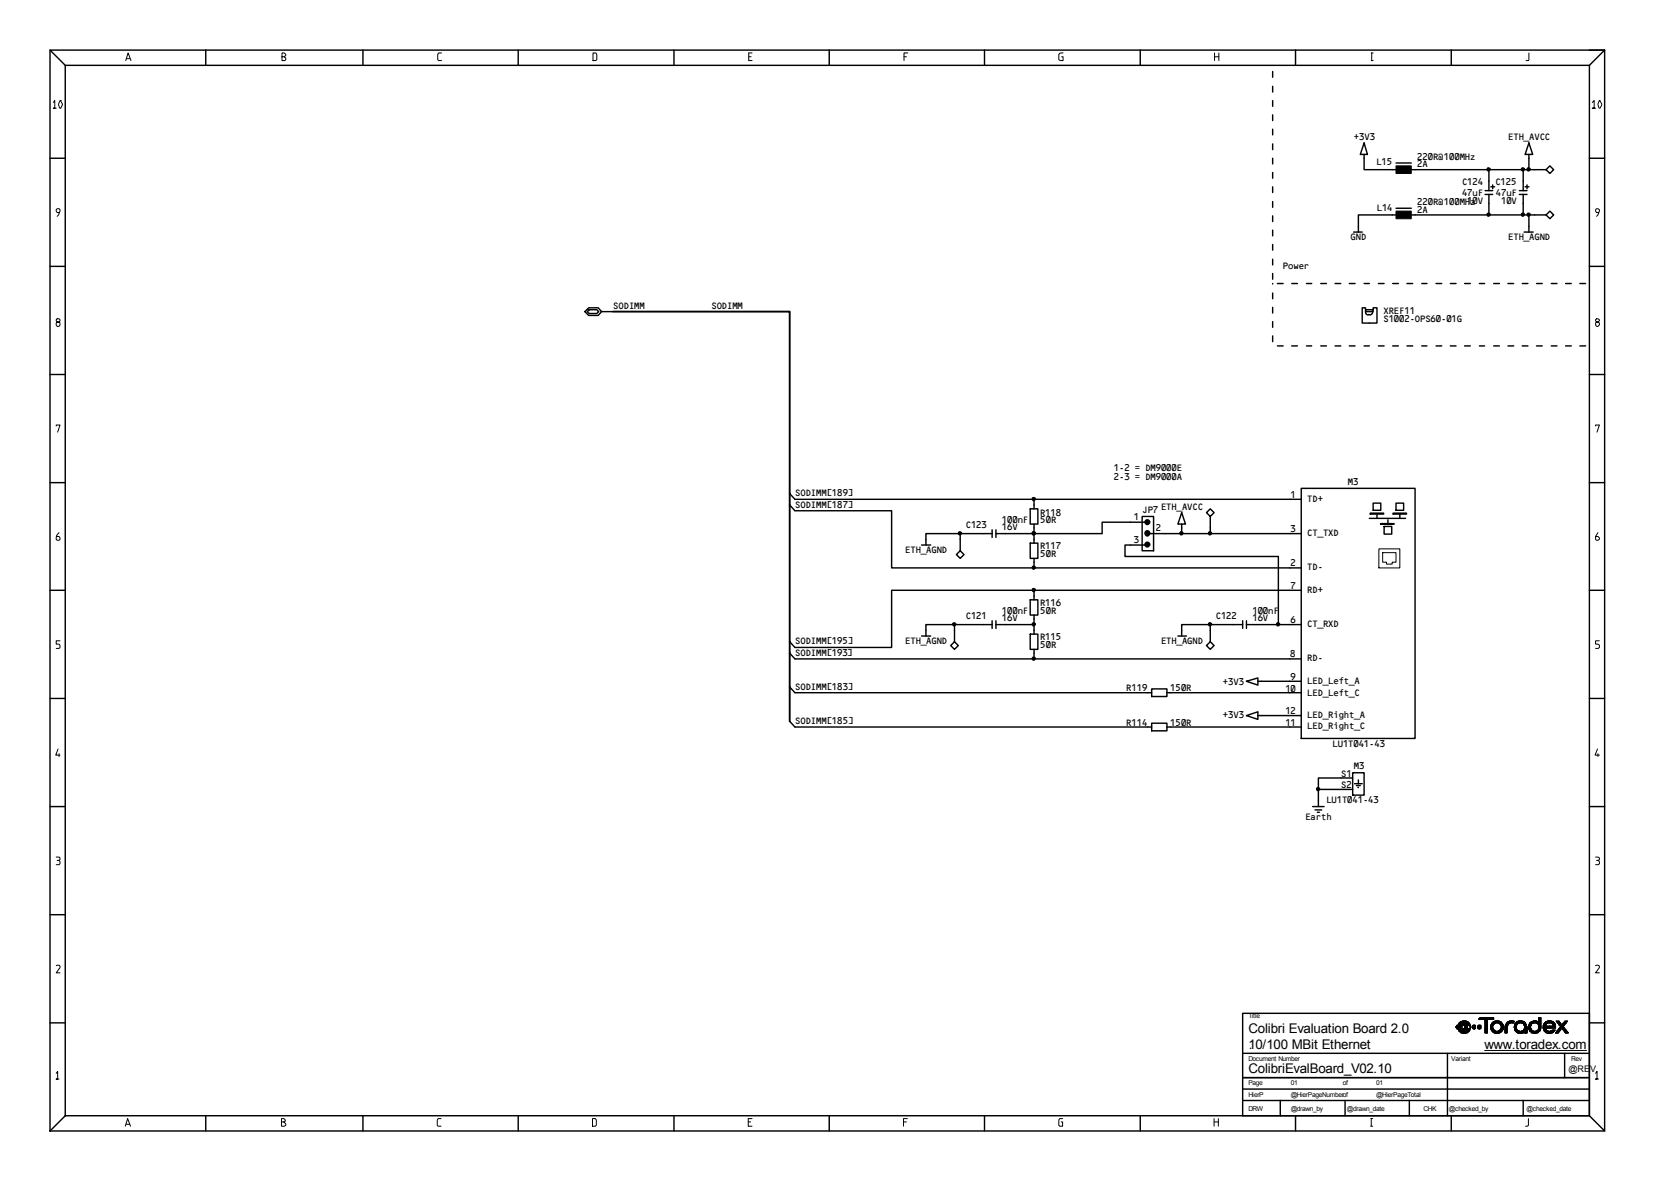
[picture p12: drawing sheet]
<svg xmlns="http://www.w3.org/2000/svg" width="297mm" height="210mm" viewBox="0 0 297 210" stroke-linecap="round" stroke-linejoin="round" font-family="sans-serif">
<g fill="none" stroke="#000" stroke-width=".25">
<path d="M8.9 8.9h276.3v192.1h-276.3zM8.9 8.9l2.7 2.7M11.6 11.6h270.9v186.7h-270.9zM36.6 8.9v2.7M64.5 8.9v2.7M92.1 8.9v2.7M119.8 8.9v2.7M147.4 8.9v2.7M175 8.9v2.7M202.7 8.9v2.7M226.2 12.7v1M226.2 15.3v1.1"/>
<path d="M226.2 17.9v1M230.3 8.9v2.7M258 8.9v2.7M282.5 8.9h2.7l-2.7 2.7M8.9 28.1h2.7M226.2 20.4v1M226.2 23v1M226.2 25.6v1M226.2 28.1v1M226.2 30.7v1M226.2 33.2v1M226.2 35.8v1"/>
<path d="M226.2 38.4v1M242.5 25.4l.6 2h-1.3zM242.5 27.4v2.8h5.7M248.2 38.2h-6.7v3M248.2 29h2.7M248.2 37h2.7M250.9 30.2h23.9M250.9 38.2h23.9M264 33.9h1.3M264 34.6h1.3M264.7 30.2v3.7M264.7 34.6v3.6"/>
<path d="M265 33.2h.7M265.3 32.9v.6M270.1 33.9h1.3M270.1 34.6h1.3M270.8 30.2v3.7M270.8 34.6v3.6M271.1 33.2h.7M271.4 32.9v.6M271.8 25.4l.7 2h-1.4zM271.8 27.4v2.8M271.8 38.2v3M274.8 30.2l.7-.7 .7 .7-.7 .6z"/>
<path d="M274.8 38.2l.7-.7 .7 .7-.7 .7zM282.5 28.1h2.7M8.9 47.3h2.7M104 55.4l.6-.7h1.7l.6 .7-.6 .7h-1.7zM104.7 55h1.4l.3 .4-.3 .3h-1.4l-.3-.3zM106.9 55.4h2.1M226.2 40.9v1M226.2 43.4v1.1M226.2 46.1v1M226.2 48.6v1M226.2 50.4v.1M226.2 52.1v1"/>
<path d="M226.2 54.6v1M226.2 57.2v1M226.2 59.7v1M227.1 50.4h1M229.6 50.4h1M232.2 50.4h1M234.8 50.4h1M237.3 50.4h1M239.9 50.4h1M240.6 41.2h1.5M242.5 50.4h.9M242.7 55v-.3h-.6v2.7h2.7v-2.7h-.7v.3"/>
<path d="M242.7 55.4a.5 .5 0 0 0 .5 .6l.1-.1M242.7 55h1.4v.4h-1.4zM243.9 55.4h.1a.46 .46 0 0 1-.5 .6l-.1-.1M245 50.4h1M247.6 50.4h1M250.1 50.4h1M252.7 50.4h1M255.3 50.4h1M257.8 50.4h1M260.3 50.4h1.1M263 50.4h.9M265.5 50.4h1"/>
<path d="M268.1 50.4h1M270.6 50.4h1M270.9 41.2h1.6M273.1 50.4h1.1M275.8 50.4h1M278.3 50.4h1M280.8 50.4h1.1M282.5 47.3h2.7M8.9 66.6h2.7M227.1 61.5h1M229.6 61.5h1M232.2 61.5h1"/>
<path d="M234.8 61.5h1M237.3 61.5h1M239.9 61.5h1M242.5 61.5h.9M245 61.5h1M247.6 61.5h1M250.1 61.5h1M252.7 61.5h1M255.3 61.5h1M257.8 61.5h1M260.3 61.5h1.1M263 61.5h.9"/>
<path d="M265.5 61.5h1M268.1 61.5h1M270.6 61.5h1M273.1 61.5h1.1M275.8 61.5h1M278.3 61.5h1M280.8 61.5h1.1M282.5 66.6h2.7M8.9 85.8h2.7M140.4 89.8l.9 1h17.2v10.1h72.8M140.4 87.7l.9 1h90M163.8 96.9h1.6"/>
<path d="M170.7 97.9l.7 .7-.7 .6-.7-.6zM170.7 94.8v3.1M176.4 94.8h-11.8v2.1M176.4 94.2v1.3M177 94.2v1.3M183.1 90.4h1.4v2.7h-1.4zM183.1 96.5h1.4v2.7h-1.4zM183.8 88.7v1.7M183.8 93.1v3.4M183.8 99.2v1.7M203 91.8h2.1v6.1h-2.1zM204 92.8h-8.1v2h-18.9"/>
<path d="M204 96.9h-4v2h27.2v12.1M204 94.8h27.3M210.1 91.1l.6 2h-1.3zM210.1 93.1v1.7M214.5 91.1l.6-.7 .7 .7-.7 .7zM215.1 91.8v3M231.3 86.8h20.2v44.4h-20.2zM243.4 92.1h6.5M243.6 91.2h2.4v.2h-2.4zM244.1 89.4h1.3v1.3h-1.3zM244.8 91.5v.5M245.4 93.1h2.4z"/>
<path d="M246 93.6h1.4v1.3h-1.4zM246.7 92.4v.6M247.6 91.2h2.4v.2h-2.4zM248.2 89.4h1.3v1.3h-1.3zM248.8 91.5v.5M282.5 85.8h2.7M8.9 104.9h2.7M140.4 116.1l.9 1h90M163.8 113h1.6M169.7 114.1l.6 .6-.6 .7-.7-.7zM169.7 111v3.1M176.4 111h-11.8v2"/>
<path d="M176.4 110.3v1.4M177 111h6.8M177 110.3v1.4M183.1 106.6h1.4v2.7h-1.4zM183.1 112.7h1.4v2.7h-1.4zM183.8 104.9v1.7M183.8 109.3v3.4M183.8 115.4v1.7M209.4 113h1.5M214.5 114.7l.6-.6 .7 .6-.7 .7zM215.1 111v3.1M220.9 111h-10.8v2"/>
<path d="M220.9 110.3v1.4M221.6 111h9.7M221.6 110.3v1.4M231.3 104.9h-72.8v10.2h-17.2l-.9-1M282.5 104.9h2.7M8.9 124.1h2.7M140.4 128.2l.9 1h63.4M140.4 122.1l.9 1h63.4M204.7 128.5h2.7v1.4h-2.7zM204.7 122.4h2.7v1.4h-2.7zM207.4 129.2h23.9M207.4 123.1h23.9"/>
<path d="M221.6 127.2l2-.7v1.4zM221.6 121.1l2-.6v1.3zM223.6 127.2h7.7M223.6 121.1h7.7M240.5 137.3h2v4h-2zM240.5 138.3h-6.1v5.1M240.8 139.3h1.3M241.1 139.6h.7M241.4 140h.1M241.5 138.6v.7M282.5 124.1h2.7M8.9 143.4h2.7"/>
<path d="M233.3 143.4h2.1M233.8 143.9h1.1M234.2 144.4h.3M234.4 140.3h6.1M282.5 143.4h2.7M8.9 162.6h2.7M282.5 162.6h2.7M8.9 181.8h2.7M11.6 198.3l-2.7 2.7M36.6 198.3v2.7M64.5 198.3v2.7M92.1 198.3v2.7"/>
<path d="M119.8 198.3v2.7M147.4 198.3v2.7M175 198.3v2.7M202.7 198.3v2.7M220.9 180.1h61.6v18.2h-61.6zM220.9 187.2h61.6M220.9 191.5h61.6M220.9 193.6h61.6M220.9 195.6h61.6M227.6 195.6v2.7M230.3 198.3v2.7M239.1 195.6v2.7"/>
<path d="M250.5 195.6v2.7M257.3 187.2v11.1M258 198.3v2.7M270.8 195.6v2.7M278.1 187.2v4.3M282.5 198.3l2.7 2.7M282.5 181.8h2.7"/>
</g>
<g fill="none" stroke="#000" stroke-width=".18">
<path d="M9.5 18.2l.2-.3v1.3h-.2h.5M10.7 17.9h.1l.3 .6-.3 .7h-.1a1.02 1.02 0 0 1 0-1.3zM22.4 10.8l.4-1.4 .5 1.4M22.5 10.4h.5M50.1 10.1h.4l.3-.3-.3-.4h-.4v1.4h.5l.2-.2v-.3l-.3-.2M78.5 9.4h-.5l-.2 .3v.9l.2 .2h.5M105.4 9.4h.5l.2 .3v.9l-.2 .2h-.5zM133.1 10.1h.4M133.7 9.4h-.6v1.4h.6M160.7 10.1h.4M161.4 9.4h-.7v1.4M189 9.4h-.5l-.3 .3v.9l.3 .2h.5v-.7h-.3"/>
<path d="M215.9 10.1h.8M215.9 9.4v1.4M216.7 9.4v1.4M243.8 10.8h.3M243.8 9.4h.3M243.8 9.4v1.4M271.8 9.4v1.2l-.1 .2h-.4M283 18.2l.4-.3v1.3h-.4h.6M284.3 17.9l.4 .6-.2 .6-.2 .1a1.02 1.02 0 0 1 0-1.3zM10.5 37.8h-.3l-.2-.3v-.2l.2-.2h.3a.82 .82 0 0 1-.1 1.1l-.2 .3M284.1 37.8h-.3l-.2-.3v-.2l.2-.2 .5 .2-.2 .9-.3 .3M10 56.8l.2 .4h.3l.2 .2v.4l-.2 .2h-.3l-.2-.2v-.4l.2-.2h.3l.2-.4-.2-.1h-.3z"/>
<path d="M283.8 56.7l-.2 .1 .2 .4 .5 .2v.4l-.2 .2h-.3l-.2-.2v-.4l.2-.2h.3l.2-.4zM10 75.7v-.2h.7l-.5 1.3M283.6 75.7v-.2h.7l-.4 1.3M10.5 94.7a.98 .98 0 0 0-.3 1.3h.3l.2-.1v-.3l-.2-.3h-.4M245.1 97.6h3.7v3.3h-3.7zM245.8 98.2h2.4v1.7h-.7v.4h-1v-.4h-.7zM284.1 94.7a1.41 1.41 0 0 0-.5 1.2l.2 .1 .5-.1v-.3l-.2-.3h-.4M10.7 113.9h-.7v.6h.5l.2 .2v.4l-.2 .1h-.5M284.3 113.9h-.7v.6h.5l.2 .2-.1 .5h-.6M10.3 133.1l-.4 1.1h.8M10.5 134v.5M284 133.1l-.5 1.1h.8"/>
<path d="M284.1 134v.5M10 152.3h.5l.2 .2v.3l-.2 .1M10.2 152.9l.4 .1 .1 .5-.2 .2h-.5M283.6 152.3h.5l.2 .2v.3l-.2 .1M283.8 152.9l.4 .1 .1 .5-.2 .2h-.5M10 171.6l.5-.1 .2 .2v.3l-.7 .9h.7M283.6 171.6a.48 .48 0 0 1 .7 .1v.3l-.7 .9h.7M10 190.8l.2-.4v1.4h-.2h.5M22.4 199.8h.6M50 199.4h.5l.2-.2v-.1l-.2-.3h-.5v1.4h.5l.3-.2v-.3l-.3-.3M78.4 198.8h-.5l-.2 .3v.9l.2 .2h.5M105.3 198.8h.5l.2 .3v.9l-.2 .2h-.5z"/>
<path d="M133 199.4h.4M133.7 198.8h-.7v1.4h.7M160.6 199.4h.5M161.3 198.8h-.7v1.4M188.9 198.8h-.5l-.2 .3v.9l.2 .2h.5v-.8h-.3M215.8 198.8v1.4M215.8 199.4h.8M216.6 198.8v1.4M243.7 198.8h.3M243.8 198.8v1.4M258.8 182.5h1M258.8 182.6h1"/>
<path d="M258.8 182.5v.1h1M258.9 182.3h1M258.9 182.4h.9M258.9 182.7h1M258.9 182.7l.1 .1M258.9 182.6v.1M259 182.8h.9M259 182.8l2.3 .1M259.2 182.1h2.1M259.2 182h2.1M259.2 183h2.1M259.2 183.1h2.1"/>
<path d="M259.2 182v.2M259.2 182.9v.1M259.2 183l.1 .2M259.3 181.9h1.9M259.3 183.2h1.9M259.3 181.9l-.1 .1M259.3 183.2l.3 .3M259.4 181.8h1.7M259.4 183.3h1.7M259.5 181.7h1.5M259.6 183.4h1.3M259.6 183.5h1.3"/>
<path d="M259.6 183.5l.2 .1M259.7 183.6h1.2M259.8 181.5h1M259.8 182.4v.3l.2 .2M259.9 181.5h.7l.3 .1M259.9 183.6h.7M259.9 182.3l-.1 .1M259.9 182.2v.1M260.1 181.5l-.3 .1M260.3 182.3h.6M260.3 182.9h.6M260.3 182.2v.2"/>
<path d="M260.3 182.7h.6M260.3 182.4l.1 .1M260.4 182.5h.4M260.4 182.6h.4M260.4 182.5v.1M260.8 182.6h-.5v.2M260.8 182.4v.2M260.8 182.6l.1 .1M260.9 182.7v.1M260.9 181.6h-1.3l-.3 .3M260.9 182.2v.2h-.6M260.9 181.6l.3 .3"/>
<path d="M260.9 183.5l-.1 .1M261.2 181.9l.1 .1M261.2 183.2l-.3 .3M261.3 182.3h.1M261.3 182l.1 .4M261.3 182.7h.1M261.3 182.8h.1M261.3 182.7v.1M261.3 182.9v.2M261.3 182.2l.1 .2M261.3 182.8l-.1 .1M261.3 183.1l-.1 .1"/>
<path d="M261.4 182.2h-2.4l-.2 .3M261.4 182.4v.3M261.4 182.6l-.1 .1M261.4 182.7l-.1 .2M261.7 182.5h.6M261.7 182.6h.6M261.7 182.6l.1 .1M261.8 182.3h.5M261.8 182.7h.5M261.8 182.3v.1M261.9 182.8h.3M262.3 182.4h-.6v.2"/>
<path d="M262.3 182.3v.5l-.5-.1M262.6 182.5h.6M262.6 182.6h.6M262.6 182.5v.1h.6M262.7 182.3l.5-.1v.6h-.5v-.2M262.7 182.3h.5M262.7 182.4h.5M262.7 182.7h.5M262.7 182.3v.1M262.7 182.4l-.1 .1M262.9 181.1h2.6M262.9 181h2.6"/>
<path d="M262.9 182.8h.2M263 180.9h2.5M263.1 180.9h2.4v.3h-2.6zM263.9 186.7h18.1M264 182.2h.4M264 182.1h.4M264 182h.4M264 181.9h.4M264 181.8h.4M264 181.7h.4M264 181.6h.4M264 181.5h.4"/>
<path d="M264 181.4h.4M264 181.3h.4M264 182.3h.4M264 182.4h.4M264 182.5h.4M264 182.6h.4M264 182.7h.4M264 182.8h.4M264 182.9h.4M264 183h.4M264 183.1h.4M264 183.2h.4"/>
<path d="M264 183.3h.4M264 183.4h.4M264 183.5h.4M264 181.2v2.4h.4v-2.4M265 182.2h.4M265 182.3h.3M265 182.4h.3M265 182.5h.3M265 182.6h.3M265 182.7h.3M265 182.8h.4M265 182.9h.5"/>
<path d="M265 182.2v.7M265 182.9l.1 .2M265.1 182.1h.4M265.1 182h.5M265.1 183h.4M265.1 183.1h.5M265.1 183.1l.2 .2M265.1 182l-.1 .2M265.2 182h.4M265.2 181.9h.7M265.2 183.1h.4M265.2 183.2l.7 .1"/>
<path d="M265.3 181.8h1.7M265.3 183.3h1.6M265.3 181.8l-.2 .2M265.3 183.3l.1 .2M265.3 181.7h1.6M265.3 183.4h1.6M265.3 182.3v.5l.3 .3M265.4 181.6h1.5M265.4 181.6l.4-.1a1.15 1.15 0 0 1 1.2 .4M265.4 183.5h1.4M265.4 181.6l-.1 .2M265.5 182.1l-.2 .2"/>
<path d="M265.6 181.5h1M265.6 182l-.1 .1M265.6 181.9v.1M265.6 183.1h.1M265.6 183.1l.2 .1M265.8 183.6l.1 .1M265.9 181.8l-.1 .1M266.3 183.2h.7M266.4 181.9h.6M266.4 181.8v.1M266.4 183.2l-.2 .1M266.4 183.6l-.5 .1"/>
<path d="M266.5 183.1h.5M266.5 181.9l.1 .1M266.6 182h.5M266.6 183.1h.5M266.6 182l.1 .1M266.7 182.1h.5M266.7 183h.4M266.7 182.1l.2 .2M266.8 182.2h.4M266.8 182.9h.4M266.9 182.3h.3M266.9 182.4h.3"/>
<path d="M266.9 182.5h.3M266.9 182.6h.3M266.9 182.7h.3M266.9 182.8h.3M266.9 182.8l-.5 .4M266.9 182.3v.5M266.9 183.3l-.1 .2M267 181.9l.2 .3M267 183.2l-.1 .1M267.2 182.2v.7M267.2 182.9l-.2 .3M267.5 182.3h.5"/>
<path d="M267.5 182.4h.5M267.5 182.5h.4M267.5 182.6h.4M267.5 182.7h.4M267.5 182.8h.4M267.5 182.9h.4M267.5 183h.4M267.5 183.1h.4M267.5 183.2h.4M267.5 183.3h.4M267.5 183.4h.4M267.5 183.5h.4"/>
<path d="M267.6 182.2h.5M267.6 182.1h.5M267.7 182h.4M267.7 182h.5M267.8 181.9l-.3 .5M267.9 181.8h1.2M267.9 181.7h1.2M268 181.6h1.2M268.1 182.2l-.2 .2v1.2h-.4v-1.2M268.1 181.6l-.3 .3M268.1 182v.2M268.2 181.5h1"/>
<path d="M268.2 181.9v.1M268.2 182h-.1M268.6 181.8l-.8 .1M269.2 182.5h.3M269.2 182.6h.3M269.2 182.6v.1M269.2 182.2h.4M269.2 182.1h.5M269.2 182h.5M269.2 181.5h-.9l-.1 .1M269.2 182.3h.3M269.2 182.4h.3"/>
<path d="M269.2 182.7h.3M269.2 182.8h.4M269.2 182.9h.5M269.2 183h.5M269.2 183.1h.5M269.2 181.5l-.2 .4-.1-.1M269.2 182v.4M269.2 182.7v.4M269.2 182.4v.2M269.2 183.1l.3 .2M269.3 182h.5M269.3 181.9h.7"/>
<path d="M269.3 183.1h.5M269.3 183.2l.9 .1M269.5 181.8h1.7M269.5 181.7h1.5M269.5 183.3h1.9M269.5 183.4h1.9M269.5 181.8l-.3 .2M269.5 182.3v.5l.2 .3M269.5 183.3l.1 .2M269.6 181.6h1.4M269.6 183.5h1.3M269.6 183.5l1.2 .1"/>
<path d="M269.6 181.6l-.1 .2M269.7 182.1l-.2 .2M269.7 181.5h1.1M269.7 183.1l.1 .1M269.8 181.9l-.1 .2M269.9 183.6l.6 .1M270.1 181.8l-.2 .1M270.5 181.9h.7M270.5 181.8l.1 .1M270.6 183.6l-.2 .1M270.8 183.1h.6M270.8 181.9v.1"/>
<path d="M270.8 182.1h.5M270.8 182h.5M270.8 182h.4M270.8 181.5h-.9l-.3 .1M270.8 183h.6M270.8 181.5l.4 .4M270.8 182.1l.2 .2M270.8 182v.1M270.8 183v.1M270.8 183.1v.1M270.9 182.2h.5M270.9 182.9h.5"/>
<path d="M271 182.3h.4M271 182.4h.4M271 182.5h.4M271 182.6h.4M271 182.7h.4M271 182.8h.4M271 183.5h.4M271 182.3v.5M271 182.8l-.2 .2M271.2 181.9l.2 .3M271.4 182.4v.2M271.4 182.2v.2"/>
<path d="M271.4 183.2l-1 .1M271.4 182.6v1h-.4v-.2l-.2 .2M271.7 198.8v1.2l-.2 .2h-.3M271.7 182.3h.4M271.7 182.4h.4M271.7 182.5h.3M271.7 182.6h.3M271.7 182.6h.4M271.7 182.7h.4M271.7 182.8h.4M271.7 182.7l.2 .4M271.7 182.4v.3"/>
<path d="M271.8 182.2h.4M271.8 182.1h.4M271.8 182.9h.4M271.8 183h.4M271.9 182h.3M271.9 182h.4M271.9 183.1h.4M271.9 183.1h.5M271.9 183.2h.6M271.9 183.2l.1 .1M271.9 181.9v.1M271.9 183.1v.1"/>
<path d="M271.9 182l-.2 .4M271.9 181.8h2M272 181.7h1.9M272 183.3h1.6M272 183.3l.3 .3M272 182.5l.1 .3M272.1 181.6h1.4M272.1 183.4h1.5M272.1 182.8l.1 .1M272.1 182.3l-.1 .2M272.2 183.5h1.3M272.2 183.6h1.2"/>
<path d="M272.2 181.6l-.3 .3M272.2 182.1v.1M272.2 182.9v.1M272.2 183l.2 .1M272.2 182.2l-.1 .1M272.3 181.5h1M272.3 182l-.1 .1M272.4 183.1l.3 .2M272.4 181.9l-.1 .1M272.5 181.8l-.6 .1M272.5 181.5h.6l.4 .1M272.5 183.6h.6"/>
<path d="M272.6 181.5l-.3 .1M273 181.8l.9 .1M273.2 181.9l.3 .2M273.3 182h.6M273.3 183.1h.5M273.4 182h.5M273.4 183.1h.4M273.4 183.1l-.3 .1M273.5 182.2h.4M273.5 182.1h.4M273.5 181.6l.1 .1v-.8h.3v1.8M273.5 182.3h.4"/>
<path d="M273.5 182.8h.4M273.5 182.9h.4M273.5 183h.3M273.5 183.5l-.2 .1M273.5 183l-.1 .1M273.5 182.1v.2M273.5 182.8v.2M273.5 182.3l.1 .2M273.6 181.6h.3M273.6 181.5h.3M273.6 181.4h.3M273.6 181.3h.3"/>
<path d="M273.6 181.2h.3M273.6 181.1h.3M273.6 181h.3M273.6 180.9h.3M273.6 182.4h.3M273.6 182.5h.3M273.6 182.6h.3M273.6 182.7h.3M273.6 182.6l-.1 .2M273.6 182.5v.1M273.7 183.2l-.8 .1M273.7 183.2l-.2 .3"/>
<path d="M273.8 183.1l-.1 .1M273.9 182.7l-.1 .4M274.3 182.3h.4M274.3 182.4h2.2M274.3 182.5h2.2M274.3 182.6h2.2M274.3 182.8h.4M274.3 182.9h.5v.2M274.3 182.7l.2 .5M274.3 182.4v.3M274.4 182.1h.4M274.4 182h.4"/>
<path d="M274.4 183h.4M274.4 183.1h.4M274.5 182h.4M274.5 181.9h.7M274.5 183.1h.4M274.5 183.2l.8 .1M274.5 183.2l.2 .3M274.5 181.9l-.2 .5M274.6 181.8h1.7M274.6 183.3h1.7M274.7 181.7h1.5M274.7 183.4h1.4"/>
<path d="M274.7 181.7l-.2 .2M274.7 182.7v.2M274.7 181.6h1.4M274.7 183.5h1.4M274.7 182.2v.2M274.7 183.5l.2 .1M274.8 182v.2h-.5M274.8 183.6h1.2M274.8 183.1l.2 .1M274.9 181.5h1M274.9 181.5l-.2 .2M275 181.9l-.2 .1"/>
<path d="M275.1 183.6h.7M275.2 181.8l-.1 .1M275.4 181.5v.3M275.4 182.4v.3M275.7 181.8l.7 .1M275.8 183.1h.6M275.8 181.9l.2 .1M275.8 183.1v.1M275.9 182h.5M275.9 183.1h.5v.1M275.9 181.5l.2 .1M276 182h.4"/>
<path d="M276 182l.1 .2M276 183.1h-.2M276.1 182.2h.3M276.1 182.1h.3M276.1 182.3h.4M276.1 182.2v.2M276.1 181.6l.3 .3M276.1 183.5l-.2 .1M276.4 183.2l-.9 .1M276.4 181.9v.1M276.4 183.2l-.3 .3M276.4 182.2l.1 .2"/>
<path d="M276.4 182v.2M276.5 182.4v.3h-2.2M276.6 183.5h.5M276.7 181.5h.4M276.7 183.3h.5M276.7 183.4h.4M276.8 181.7h.5M276.8 181.6h.4M276.8 183.2h.5M276.9 181.8h.5M276.9 183.1h.5M276.9 181.9h.6"/>
<path d="M276.9 183h.6M276.9 183.1h.6M276.9 183.6l.7-.9 .7 .9M277 182h.5M277 182.9h.5M277.1 182.2h1M277.1 182.1h.5M277.1 182h.4M277.1 182.8h.5M277.2 182.6h.8M277.2 182.7h.9M277.3 182.3h.7"/>
<path d="M277.3 182.6h.7M277.4 182.4h.6M277.4 182.5h.5M277.7 182.1h.4M277.7 182.8h.4M277.8 182h.4M277.8 181.9h.6M277.8 182.9h.4M277.8 183h.5M277.9 182.5l.7-1h-.4l-.6 .7-.5-.7h-.5l.9 1-1 1.1h.5M277.9 183.1h.5M277.9 182.5l.9 1.1h-.6"/>
<path d="M278 181.8h.5M278 183.1h.5M278 183.2h.5M278 181.7h.5M278 181.6h.6M278.1 181.5h.5M278.1 183.3h.5M278.1 183.4h.5M278.1 183.5h.6M283.6 190.8l.3-.4v1.4h-.3h.5M22.3 200.2l.4-1.4 .5 1.4M243.7 200.2h.3"/>
</g>
<g fill="#000" stroke="#000" stroke-width=".18">
<path d="M248.2 29.5h2.7v1.3h-2.7z" fill-rule="evenodd"/>
<path d="M248.2 37.5h2.7v1.4h-2.7z" fill-rule="evenodd"/>
<circle cx="264.6" cy="30.1" r=".31"/>
<circle cx="264.6" cy="38.1" r=".31"/>
<circle cx="270.7" cy="30.1" r=".31"/>
<circle cx="270.7" cy="38.1" r=".31"/>
<circle cx="271.7" cy="30.1" r=".31"/>
<circle cx="271.7" cy="38.1" r=".31"/>
<circle cx="170.6" cy="94.8" r=".31"/>
<circle cx="183.8" cy="88.7" r=".31"/>
<circle cx="183.8" cy="94.8" r=".31"/>
<circle cx="210" cy="94.8" r=".31"/>
<circle cx="215.1" cy="94.8" r=".31"/>
<circle cx="169.6" cy="111" r=".31"/>
<circle cx="183.8" cy="111" r=".31"/>
<circle cx="183.8" cy="104.9" r=".31"/>
<circle cx="183.8" cy="117.1" r=".31"/>
<circle cx="183.8" cy="100.9" r=".31"/>
<circle cx="215.1" cy="111" r=".31"/>
<circle cx="227.2" cy="111" r=".31"/>
<circle cx="234.3" cy="140.3" r=".31"/>
</g>
<g fill="#000" stroke="#000" stroke-width=".25">
<circle cx="203.9" cy="94.8" r=".45"/>
<circle cx="204" cy="92.8" r=".42"/>
<circle cx="204" cy="96.8" r=".42"/>
</g>
<path d="M109 55.4h31.4v72.8" fill="none" stroke="#000" stroke-width=".34"/>
<g font-size="2.4">
<text x="221.9" y="183.7">Colibri Evaluation Board 2.0</text>
<text x="221.9" y="186.4">10/100 MBit Ethernet</text>
<text x="221.9" y="190.8">ColibriEvalBoard_V02.10</text>
<text x="222" y="186.4">.</text>
<text x="263.9" y="186.5">www.toradex.com</text>
</g>
<g font-size="1.8">
<text x="240.6" y="24.8">+3V3</text>
<text x="244.6" y="29.4">L15</text>
<text x="251.9" y="28.4">220R@100MHz</text>
<text x="251.9" y="29.7">2A</text>
<text x="268.1" y="24.8">ETH_AVCC</text>
<text x="259.8" y="34.9">47uF</text>
<text x="259.8" y="32.9">C124</text>
<text x="265.8" y="32.9">C125</text>
<text x="265.9" y="34.9">47uF</text>
<text x="244.7" y="37.4">L14</text>
<text x="251.9" y="36.4">220R@100MHz</text>
<text x="251.9" y="37.8">2A</text>
<text x="260.8" y="36.3">10V</text>
<text x="266.8" y="36.3">10V</text>
<text x="228" y="47.8">Power</text>
<text x="240" y="42.7">GND</text>
<text x="268.1" y="42.7">ETH_AGND</text>
<text x="109" y="54.9">SODIMM</text>
<text x="126.4" y="54.9">SODIMM</text>
<text x="245.9" y="57.2">S1002-OPS60-01G</text>
<text x="245.9" y="55.9">XREF11</text>
<text x="198" y="83.7">1-2 = DM9000E</text>
<text x="141.3" y="88.2">SODIMM[189]</text>
<text x="198" y="85.3">2-3 = DM9000A</text>
<text x="229.4" y="88.6">1</text>
<text x="232.3" y="89.3">TD+</text>
<text x="239.5" y="86.2">M3</text>
<text x="141.3" y="90.3">SODIMM[187]</text>
<text x="171.6" y="93.9">C123</text>
<text x="178.1" y="92.9">100nF</text>
<text x="178.1" y="94.2">16V</text>
<text x="184.8" y="92.9">50R</text>
<text x="184.8" y="91.6">R118</text>
<text x="201.5" y="92.4">1</text>
<text x="203" y="91.2">JP7</text>
<text x="205.4" y="94.4">2</text>
<text x="206.3" y="90.6">ETH_AVCC</text>
<text x="229.4" y="94.6">3</text>
<text x="232.3" y="95.3">CT_TXD</text>
<text x="160.9" y="98.3">ETH_AGND</text>
<text x="184.8" y="99">50R</text>
<text x="184.8" y="97.6">R117</text>
<text x="201.5" y="96.4">3</text>
<text x="229.4" y="100.7">2</text>
<text x="232.3" y="101.4">TD-</text>
<text x="184.8" y="107.8">R116</text>
<text x="229.4" y="104.7">7</text>
<text x="232.3" y="105.4">RD+</text>
<text x="171.6" y="110.1">C121</text>
<text x="178.1" y="109.1">100nF</text>
<text x="178.1" y="110.4">16V</text>
<text x="184.8" y="109.1">50R</text>
<text x="184.8" y="113.8">R115</text>
<text x="216.1" y="110.1">C122</text>
<text x="222.6" y="109.1">100nF</text>
<text x="222.6" y="110.4">16V</text>
<text x="229.4" y="110.8">6</text>
<text x="232.3" y="111.4">CT_RXD</text>
<text x="141.3" y="114.5">SODIMM[195]</text>
<text x="141.3" y="116.5">SODIMM[193]</text>
<text x="160.9" y="114.5">ETH_AGND</text>
<text x="184.8" y="115.2">50R</text>
<text x="206.3" y="114.5">ETH_AGND</text>
<text x="229.3" y="116.9">8</text>
<text x="232.3" y="117.5">RD-</text>
<text x="141.3" y="122.6">SODIMM[183]</text>
<text x="200.2" y="122.9">R119</text>
<text x="207.9" y="122.9">150R</text>
<text x="217.3" y="121.7">+3V3</text>
<text x="228.4" y="123">10</text>
<text x="229.4" y="120.9">9</text>
<text x="232.3" y="123.6">LED_Left_C</text>
<text x="232.3" y="121.6">LED_Left_A</text>
<text x="141.3" y="128.6">SODIMM[185]</text>
<text x="200.2" y="129">R114</text>
<text x="207.9" y="129">150R</text>
<text x="217.3" y="127.7">+3V3</text>
<text x="228.4" y="129">11</text>
<text x="228.4" y="126.9">12</text>
<text x="232.3" y="127.6">LED_Right_A</text>
<text x="232.3" y="129.6">LED_Right_C</text>
<text x="236.8" y="132.7">LU1T041-43</text>
<text x="240.6" y="136.8">M3</text>
<text x="235.7" y="142.8">LU1T041-43</text>
<text x="238.3" y="140.1">S2</text>
<text x="238.3" y="138">S1</text>
<text x="232" y="145.8">Earth</text>
</g>
<text font-size="1.6" x="278.8" y="190.5">@REV</text>
<g font-size="1.2">
<text x="221.9" y="180.9">Title</text>
<text x="221.9" y="188.7">Document Number</text>
<text x="258" y="188.7">Variant</text>
<text x="279.3" y="188.7">Rev</text>
<text x="221.9" y="194.9">HierP</text>
<text x="221.9" y="192.8">Page</text>
<text x="221.9" y="197.5">DRW</text>
<text x="229.4" y="192.8">01</text>
<text x="229.4" y="194.9">@HierPageNumberof</text>
<text x="229.4" y="197.5">@drawn_by</text>
<text x="238.7" y="192.8">of</text>
<text x="239.4" y="197.5">@drawn_date</text>
<text x="244.6" y="192.8">01</text>
<text x="244.6" y="194.9">@HierPageTotal</text>
<text x="253.1" y="197.5">CHK</text>
<text x="257.6" y="197.5">@checked_by</text>
<text x="271.4" y="197.5">@checked_date</text>
</g>
</svg>
